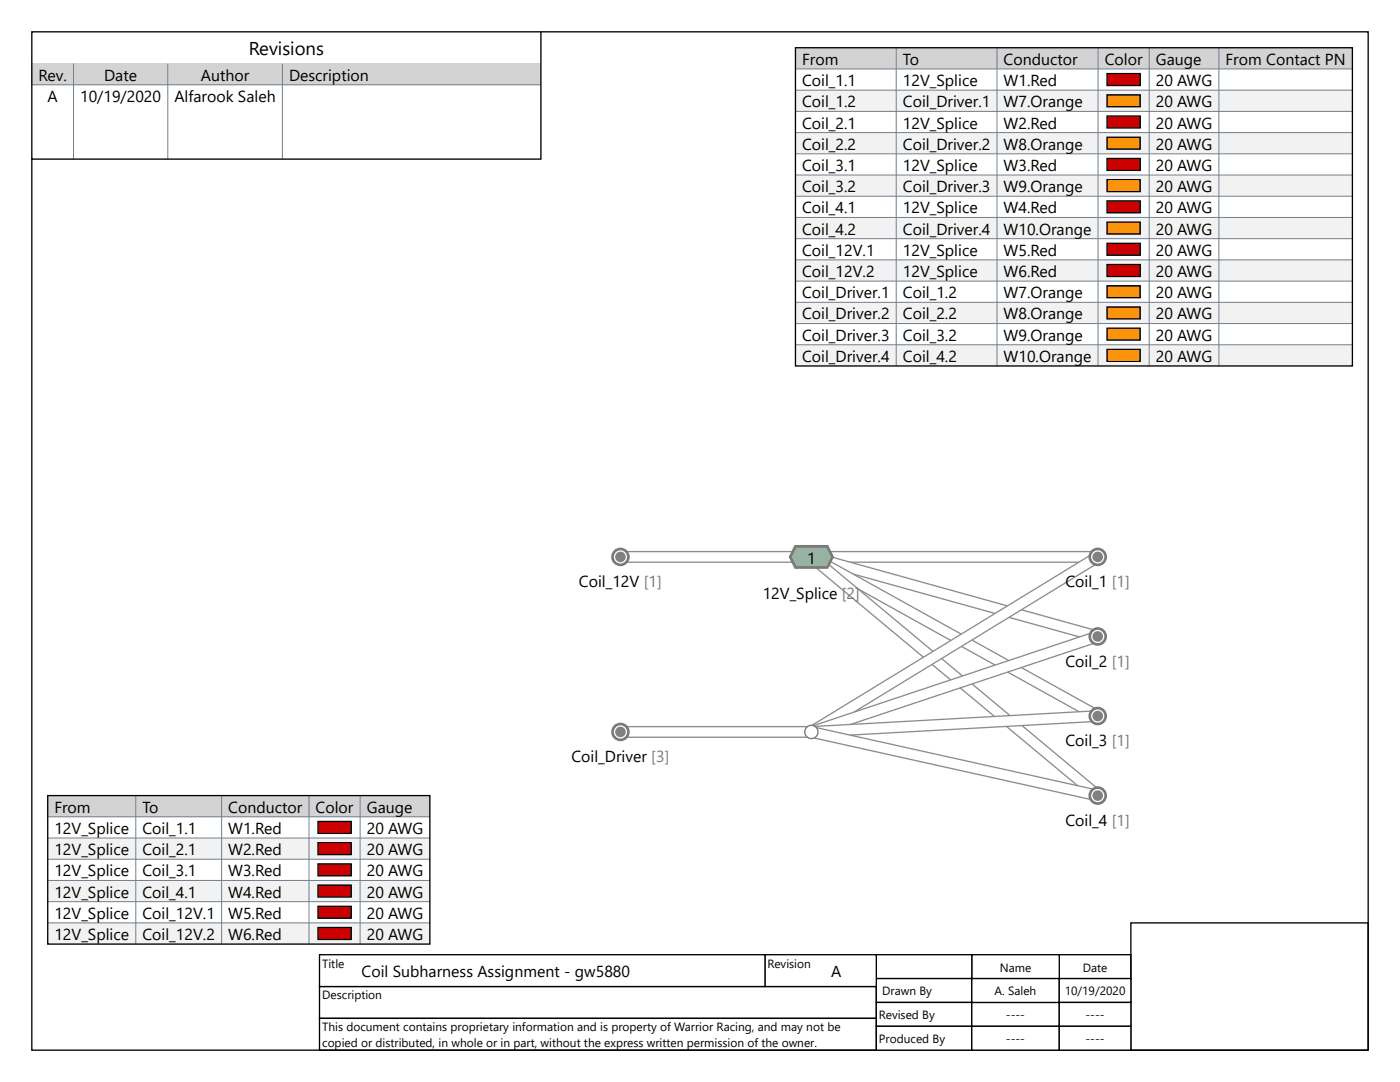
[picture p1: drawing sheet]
<svg xmlns="http://www.w3.org/2000/svg" width="279mm" height="216mm" viewBox="0 0 279 216" stroke-linecap="round" stroke-linejoin="round" font-family="sans-serif">
<path d="M6.4 6.3h266.7v203.2h-266.7z" fill="none" stroke="#000" stroke-width=".26"/>
<path d="M63.8 196.8h111.1v6.4h-111.1z" fill-rule="evenodd" fill="#fff"/>
<path d="M63.8 196.8h111.1v6.4h-111.1z" fill="none" stroke="#000" stroke-width=".26"/>
<path d="M211.4 190.5h14.3v4.8h-14.3z" fill-rule="evenodd" fill="#fff"/>
<path d="M211.4 190.5h14.3v4.8h-14.3z" fill="none" stroke="#000" stroke-width=".26"/>
<path d="M193.9 190.5h17.5v4.8h-17.5z" fill-rule="evenodd" fill="#fff"/>
<path d="M193.9 190.5h17.5v4.8h-17.5z" fill="none" stroke="#000" stroke-width=".26"/>
<path d="M174.9 190.5h19v4.8h-19z" fill-rule="evenodd" fill="#fff"/>
<path d="M174.9 190.5h19v4.8h-19z" fill="none" stroke="#000" stroke-width=".26"/>
<path d="M174.9 195.3h19v4.7h-19z" fill-rule="evenodd" fill="#fff"/>
<path d="M174.9 195.3h19v4.7h-19z" fill="none" stroke="#000" stroke-width=".26"/>
<path d="M174.9 200h19v4.8h-19z" fill-rule="evenodd" fill="#fff"/>
<path d="M174.9 200h19v4.8h-19z" fill="none" stroke="#000" stroke-width=".26"/>
<path d="M152.7 190.5h22.2v6.3h-22.2z" fill-rule="evenodd" fill="#fff"/>
<path d="M152.7 190.5h22.2v6.3h-22.2z" fill="none" stroke="#000" stroke-width=".26"/>
<path d="M63.8 190.5h88.9v6.3h-88.9z" fill-rule="evenodd" fill="#fff"/>
<path d="M63.8 190.5h88.9v6.3h-88.9z" fill="none" stroke="#000" stroke-width=".26"/>
<path d="M174.9 204.8h19v4.7h-19z" fill-rule="evenodd" fill="#fff"/>
<path d="M225.7 184.1h47.4v25.4h-47.4zM63.8 203.2h111.1v6.3h-111.1zM174.9 204.8h19v4.7h-19z" fill="none" stroke="#000" stroke-width=".26"/>
<path d="M193.9 200h17.5v4.8h-17.5z" fill-rule="evenodd" fill="#fff"/>
<path d="M193.9 200h17.5v4.8h-17.5z" fill="none" stroke="#000" stroke-width=".26"/>
<path d="M193.9 195.3h17.5v4.7h-17.5z" fill-rule="evenodd" fill="#fff"/>
<path d="M193.9 195.3h17.5v4.7h-17.5z" fill="none" stroke="#000" stroke-width=".26"/>
<path d="M211.4 195.3h14.3v4.7h-14.3z" fill-rule="evenodd" fill="#fff"/>
<path d="M211.4 195.3h14.3v4.7h-14.3z" fill="none" stroke="#000" stroke-width=".26"/>
<path d="M211.4 200h14.3v4.8h-14.3z" fill-rule="evenodd" fill="#fff"/>
<path d="M211.4 200h14.3v4.8h-14.3z" fill="none" stroke="#000" stroke-width=".26"/>
<path d="M193.9 204.8h17.5v4.7h-17.5z" fill-rule="evenodd" fill="#fff"/>
<path d="M193.9 204.8h17.5v4.7h-17.5z" fill="none" stroke="#000" stroke-width=".26"/>
<path d="M211.4 204.8h14.3v4.7h-14.3z" fill-rule="evenodd" fill="#fff"/>
<path d="M211.4 204.8h14.3v4.7h-14.3z" fill="none" stroke="#000" stroke-width=".26"/>
<path d="M6.4 6.3h101.6v25.4h-101.6z" fill-rule="evenodd" fill="#fff"/>
<path d="M6.4 12.7h101.6" fill="none" stroke="#708090" stroke-width=".2"/>
<path d="M6.4 12.7h101.6v4.2h-101.6z" fill-rule="evenodd" fill="#d3d3d3"/>
<path d="M6.4 16.9h101.6M14.7 12.7v19M33.5 12.7v19M56.4 12.7v19" fill="none" stroke="#708090" stroke-width=".2"/>
<path d="M6.4 6.3h101.6v25.4h-101.6z" fill="none" stroke="#000" stroke-width=".26"/>
<path d="M158.8 9.5h111.1v63.5h-111.1z" fill-rule="evenodd" fill="#fff"/>
<path d="M158.8 9.5h111.1v4.3h-111.1z" fill-rule="evenodd" fill="#d3d3d3"/>
<path d="M158.8 13.8h111.1" fill="none" stroke="#708090" stroke-width=".2"/>
<path d="M158.8 18h111.1v4.2h-111.1z" fill-rule="evenodd" fill="#f2f2f2"/>
<path d="M158.8 18h111.1M158.8 22.2h111.1" fill="none" stroke="#708090" stroke-width=".2"/>
<path d="M158.8 26.5h111.1v4.2h-111.1z" fill-rule="evenodd" fill="#f2f2f2"/>
<path d="M158.8 26.5h111.1M158.8 30.7h111.1" fill="none" stroke="#708090" stroke-width=".2"/>
<path d="M158.8 34.9h111.1v4.3h-111.1z" fill-rule="evenodd" fill="#f2f2f2"/>
<path d="M158.8 34.9h111.1M158.8 39.2h111.1" fill="none" stroke="#708090" stroke-width=".2"/>
<path d="M158.8 43.4h111.1v4.2h-111.1z" fill-rule="evenodd" fill="#f2f2f2"/>
<path d="M158.8 43.4h111.1M158.8 47.6h111.1" fill="none" stroke="#708090" stroke-width=".2"/>
<path d="M158.8 51.9h111.1v4.2h-111.1z" fill-rule="evenodd" fill="#f2f2f2"/>
<path d="M158.8 51.9h111.1M158.8 56.1h111.1" fill="none" stroke="#708090" stroke-width=".2"/>
<path d="M158.8 60.3h111.1v4.3h-111.1z" fill-rule="evenodd" fill="#f2f2f2"/>
<path d="M158.8 60.3h111.1M158.8 64.6h111.1" fill="none" stroke="#708090" stroke-width=".2"/>
<path d="M158.8 68.8h111.1v4.2h-111.1z" fill-rule="evenodd" fill="#f2f2f2"/>
<path d="M178.9 9.5v63.5M199 9.5v63.5M219.1 9.5v63.5M229.3 9.5v63.5M243.3 9.5v63.5M158.8 68.8h111.1" fill="none" stroke="#708090" stroke-width=".2"/>
<path d="M220.9 14.7h6.6v2.4h-6.6z" fill-rule="evenodd" fill="#c00"/>
<path d="M220.9 14.7h6.6v2.4h-6.6z" fill="none" stroke="#000" stroke-width=".26"/>
<path d="M220.9 18.9h6.6v2.4h-6.6z" fill-rule="evenodd" fill="#fb940b"/>
<path d="M220.9 18.9h6.6v2.4h-6.6z" fill="none" stroke="#000" stroke-width=".26"/>
<path d="M220.9 23.2h6.6v2.3h-6.6z" fill-rule="evenodd" fill="#c00"/>
<path d="M220.9 23.2h6.6v2.3h-6.6z" fill="none" stroke="#000" stroke-width=".26"/>
<path d="M220.9 27.4h6.6v2.4h-6.6z" fill-rule="evenodd" fill="#fb940b"/>
<path d="M220.9 27.4h6.6v2.4h-6.6z" fill="none" stroke="#000" stroke-width=".26"/>
<path d="M220.9 31.6h6.6v2.4h-6.6z" fill-rule="evenodd" fill="#c00"/>
<path d="M220.9 31.6h6.6v2.4h-6.6z" fill="none" stroke="#000" stroke-width=".26"/>
<path d="M220.9 35.9h6.6v2.3h-6.6z" fill-rule="evenodd" fill="#fb940b"/>
<path d="M220.9 35.9h6.6v2.3h-6.6z" fill="none" stroke="#000" stroke-width=".26"/>
<path d="M220.9 40.1h6.6v2.4h-6.6z" fill-rule="evenodd" fill="#c00"/>
<path d="M220.9 40.1h6.6v2.4h-6.6z" fill="none" stroke="#000" stroke-width=".26"/>
<path d="M220.9 44.3h6.6v2.4h-6.6z" fill-rule="evenodd" fill="#fb940b"/>
<path d="M220.9 44.3h6.6v2.4h-6.6z" fill="none" stroke="#000" stroke-width=".26"/>
<path d="M220.9 48.6h6.6v2.3h-6.6z" fill-rule="evenodd" fill="#c00"/>
<path d="M220.9 48.6h6.6v2.3h-6.6z" fill="none" stroke="#000" stroke-width=".26"/>
<path d="M220.9 52.8h6.6v2.4h-6.6z" fill-rule="evenodd" fill="#c00"/>
<path d="M220.9 52.8h6.6v2.4h-6.6z" fill="none" stroke="#000" stroke-width=".26"/>
<path d="M220.9 57h6.6v2.4h-6.6z" fill-rule="evenodd" fill="#fb940b"/>
<path d="M220.9 57h6.6v2.4h-6.6z" fill="none" stroke="#000" stroke-width=".26"/>
<path d="M220.9 61.3h6.6v2.3h-6.6z" fill-rule="evenodd" fill="#fb940b"/>
<path d="M220.9 61.3h6.6v2.3h-6.6z" fill="none" stroke="#000" stroke-width=".26"/>
<path d="M220.9 65.5h6.6v2.4h-6.6z" fill-rule="evenodd" fill="#fb940b"/>
<path d="M220.9 65.5h6.6v2.4h-6.6z" fill="none" stroke="#000" stroke-width=".26"/>
<path d="M220.9 69.7h6.6v2.4h-6.6z" fill-rule="evenodd" fill="#fb940b"/>
<path d="M158.8 9.5h111.1v63.5h-111.1zM220.9 69.7h6.6v2.4h-6.6z" fill="none" stroke="#000" stroke-width=".26"/>
<path d="M9.5 158.7h76.3v29.7h-76.3z" fill-rule="evenodd" fill="#fff"/>
<path d="M9.5 158.7h76.3v4.3h-76.3z" fill-rule="evenodd" fill="#d3d3d3"/>
<path d="M9.5 163h76.3" fill="none" stroke="#708090" stroke-width=".2"/>
<path d="M9.5 167.2h76.3v4.2h-76.3z" fill-rule="evenodd" fill="#f2f2f2"/>
<path d="M9.5 167.2h76.3M9.5 171.4h76.3" fill="none" stroke="#708090" stroke-width=".2"/>
<path d="M9.5 175.7h76.3v4.2h-76.3z" fill-rule="evenodd" fill="#f2f2f2"/>
<path d="M9.5 175.7h76.3M9.5 179.9h76.3" fill="none" stroke="#708090" stroke-width=".2"/>
<path d="M9.5 184.1h76.3v4.3h-76.3z" fill-rule="evenodd" fill="#f2f2f2"/>
<path d="M27.1 158.7v29.7M44.2 158.7v29.7M61.7 158.7v29.7M71.9 158.7v29.7M9.5 184.1h76.3" fill="none" stroke="#708090" stroke-width=".2"/>
<path d="M63.5 163.9h6.6v2.4h-6.6z" fill-rule="evenodd" fill="#c00"/>
<path d="M63.5 163.9h6.6v2.4h-6.6z" fill="none" stroke="#000" stroke-width=".26"/>
<path d="M63.5 168.1h6.6v2.4h-6.6z" fill-rule="evenodd" fill="#c00"/>
<path d="M63.5 168.1h6.6v2.4h-6.6z" fill="none" stroke="#000" stroke-width=".26"/>
<path d="M63.5 172.4h6.6v2.4h-6.6z" fill-rule="evenodd" fill="#c00"/>
<path d="M63.5 172.4h6.6v2.4h-6.6z" fill="none" stroke="#000" stroke-width=".26"/>
<path d="M63.5 176.6h6.6v2.4h-6.6z" fill-rule="evenodd" fill="#c00"/>
<path d="M63.5 176.6h6.6v2.4h-6.6z" fill="none" stroke="#000" stroke-width=".26"/>
<path d="M63.5 180.8h6.6v2.4h-6.6z" fill-rule="evenodd" fill="#c00"/>
<path d="M63.5 180.8h6.6v2.4h-6.6z" fill="none" stroke="#000" stroke-width=".26"/>
<path d="M63.5 185.1h6.6v2.4h-6.6z" fill-rule="evenodd" fill="#c00"/>
<path d="M9.5 158.7h76.3v29.7h-76.3zM63.5 185.1h6.6v2.4h-6.6z" fill="none" stroke="#000" stroke-width=".26"/>
<path d="M123.9 110.2l.2-.1h37.6l.2 .2v1.6l-.2 .3h-37.6l-.3-.3z" fill-rule="evenodd" fill="#fff"/>
<path d="M123.9 110.2l.2-.1h37.6l.2 .2v1.6l-.2 .3h-37.6l-.3-.3z" fill="none" stroke="#8c8c8c" stroke-width=".26"/>
<path d="M162 110.2l.2-.1h56.6l.3 .2v1.6l-.3 .3h-56.6l-.3-.3z" fill-rule="evenodd" fill="#fff"/>
<path d="M162 110.2l.2-.1h56.6l.3 .2v1.6l-.3 .3h-56.6l-.3-.3z" fill="none" stroke="#8c8c8c" stroke-width=".26"/>
<path d="M162.2 110.2h.3l56.6 15.7 .2 .3-.4 1.6-.4 .1-56.6-15.7-.2-.3z" fill-rule="evenodd" fill="#fff"/>
<path d="M162.2 110.2h.3l56.6 15.7 .2 .3-.4 1.6-.4 .1-56.6-15.7-.2-.3z" fill="none" stroke="#8c8c8c" stroke-width=".26"/>
<path d="M162.4 110.3h.3l56.7 31.5 .1 .4-.8 1.4-.4 .1-56.7-31.5-.1-.4z" fill-rule="evenodd" fill="#fff"/>
<path d="M162.4 110.3h.3l56.7 31.5 .1 .4-.8 1.4-.4 .1-56.7-31.5-.1-.4z" fill="none" stroke="#8c8c8c" stroke-width=".26"/>
<path d="M162.4 110.5h.4l56.7 47.3 .1 .3-1 1.3h-.4l-56.7-47.3-.1-.4z" fill-rule="evenodd" fill="#fff"/>
<path d="M162.4 110.5h.4l56.7 47.3 .1 .3-1 1.3h-.4l-56.7-47.3-.1-.4z" fill="none" stroke="#8c8c8c" stroke-width=".26"/>
<path d="M161.6 145l56.7-34.6h.4l.8 1.4-.1 .4-56.7 34.6-.4-.1-.8-1.3z" fill-rule="evenodd" fill="#fff"/>
<path d="M161.6 145l56.7-34.6h.4l.8 1.4-.1 .4-56.7 34.6-.4-.1-.8-1.3z" fill="none" stroke="#8c8c8c" stroke-width=".26"/>
<path d="M161.7 145l56.8-18.9 .3 .1 .5 1.6-.1 .3-56.7 18.9-.3-.2-.5-1.5z" fill-rule="evenodd" fill="#fff"/>
<path d="M161.7 145l56.8-18.9 .3 .1 .5 1.6-.1 .3-56.7 18.9-.3-.2-.5-1.5z" fill="none" stroke="#8c8c8c" stroke-width=".26"/>
<path d="M162 145l56.8-3.2 .2 .3 .1 1.6-.2 .2-56.7 3.2-.2-.3-.1-1.5z" fill-rule="evenodd" fill="#fff"/>
<path d="M162 145l56.8-3.2 .2 .3 .1 1.6-.2 .2-56.7 3.2-.2-.3-.1-1.5z" fill="none" stroke="#8c8c8c" stroke-width=".26"/>
<path d="M162.2 145.2l.2-.1 56.6 12.6 .2 .3-.3 1.5-.3 .2-56.6-12.6-.2-.3z" fill-rule="evenodd" fill="#fff"/>
<path d="M162.2 145.2l.2-.1 56.6 12.6 .2 .3-.3 1.5-.3 .2-56.6-12.6-.2-.3z" fill="none" stroke="#8c8c8c" stroke-width=".26"/>
<path d="M123.9 145.1l.2-.1h37.6l.2 .3v1.5l-.2 .3h-37.6l-.3-.3z" fill-rule="evenodd" fill="#fff"/>
<path d="M123.9 145.1l.2-.1h37.6l.2 .3v1.5l-.2 .3h-37.6l-.3-.3z" fill="none" stroke="#8c8c8c" stroke-width=".26"/>
<path d="M158.8 109h6.3l1.1 2.1-1.1 2.1h-6.3l-1.1-2.1z" fill-rule="evenodd" fill="#8fba8f"/>
<path d="M158.8 109h6.3l1.1 2.1-1.1 2.1h-6.3l-1.1-2.1z" fill="none" stroke="#787878" stroke-width=".53"/>
<circle cx="161.9" cy="146.1" r="1.32" fill="#fff"/>
<circle cx="161.9" cy="146.1" r="1.32" fill="none" stroke="#787878" stroke-width=".26"/>
<circle cx="219.1" cy="111.1" r="1.59" fill="#fff"/>
<circle cx="219.1" cy="111.1" r="1.59" fill="none" stroke="#787878" stroke-width=".53"/>
<circle cx="219.1" cy="111.1" r="1.06" fill="#808080"/>
<circle cx="219.1" cy="127" r="1.59" fill="#fff"/>
<circle cx="219.1" cy="127" r="1.59" fill="none" stroke="#787878" stroke-width=".53"/>
<circle cx="219.1" cy="127" r="1.06" fill="#808080"/>
<circle cx="219.1" cy="142.9" r="1.59" fill="#fff"/>
<circle cx="219.1" cy="142.9" r="1.59" fill="none" stroke="#787878" stroke-width=".53"/>
<circle cx="219.1" cy="142.9" r="1.06" fill="#808080"/>
<circle cx="123.8" cy="111.1" r="1.59" fill="#fff"/>
<circle cx="123.8" cy="111.1" r="1.59" fill="none" stroke="#787878" stroke-width=".53"/>
<circle cx="123.8" cy="111.1" r="1.06" fill="#808080"/>
<circle cx="123.8" cy="146.1" r="1.59" fill="#fff"/>
<circle cx="123.8" cy="146.1" r="1.59" fill="none" stroke="#787878" stroke-width=".53"/>
<circle cx="123.8" cy="146.1" r="1.06" fill="#808080"/>
<circle cx="219.1" cy="158.8" r="1.59" fill="#fff"/>
<circle cx="219.1" cy="158.8" r="1.59" fill="none" stroke="#787878" stroke-width=".53"/>
<circle cx="219.1" cy="158.8" r="1.06" fill="#808080"/>
<text font-size="3.7" x="49.6" y="11.1">Revisions</text>
<g font-size="3.2">
<text x="7.7" y="16.1">Rev.</text>
<text x="20.8" y="16.1">Date</text>
<text x="40.1" y="16.1">Author</text>
<text x="57.7" y="16.1">Description</text>
<text x="160.1" y="13">From</text>
<text x="160.1" y="17.2">Coil_1.1</text>
<text x="180.2" y="17.2">12V_Splice</text>
<text x="180.2" y="13">To</text>
<text x="200.3" y="17.2">W1.Red</text>
<text x="200.3" y="13">Conductor</text>
<text x="220.5" y="13">Color</text>
<text x="230.7" y="13">Gauge</text>
<text x="230.7" y="17.2">20 AWG</text>
<text x="244.6" y="13">From Contact PN</text>
<text x="9.5" y="20.4">A</text>
<text x="16" y="20.4">10/19/2020</text>
<text x="34.8" y="20.4">Alfarook Saleh</text>
<text x="160.1" y="21.4">Coil_1.2</text>
<text x="180.2" y="21.4">Coil_Driver.1</text>
<text x="200.3" y="21.4">W7.Orange</text>
<text x="230.7" y="21.4">20 AWG</text>
<text x="160.1" y="25.7">Coil_2.1</text>
<text x="160.1" y="29.9">Coil_2.2</text>
<text x="180.2" y="25.7">12V_Splice</text>
<text x="180.2" y="29.9">Coil_Driver.2</text>
<text x="200.3" y="25.7">W2.Red</text>
<text x="200.3" y="29.9">W8.Orange</text>
<text x="230.7" y="25.7">20 AWG</text>
<text x="230.7" y="29.9">20 AWG</text>
<text x="160.1" y="34.1">Coil_3.1</text>
<text x="180.2" y="34.1">12V_Splice</text>
<text x="200.3" y="34.1">W3.Red</text>
<text x="230.7" y="34.1">20 AWG</text>
<text x="160.1" y="38.4">Coil_3.2</text>
<text x="180.2" y="38.4">Coil_Driver.3</text>
<text x="200.3" y="38.4">W9.Orange</text>
<text x="230.7" y="38.4">20 AWG</text>
<text x="160.1" y="42.6">Coil_4.1</text>
<text x="160.1" y="46.8">Coil_4.2</text>
<text x="180.2" y="42.6">12V_Splice</text>
<text x="180.2" y="46.8">Coil_Driver.4</text>
<text x="200.3" y="42.6">W4.Red</text>
<text x="200.3" y="46.8">W10.Orange</text>
<text x="230.7" y="42.6">20 AWG</text>
<text x="230.7" y="46.8">20 AWG</text>
<text x="160.1" y="51.1">Coil_12V.1</text>
<text x="180.2" y="51.1">12V_Splice</text>
<text x="200.3" y="51.1">W5.Red</text>
<text x="230.7" y="51.1">20 AWG</text>
<text x="160.1" y="55.3">Coil_12V.2</text>
<text x="160.1" y="59.5">Coil_Driver.1</text>
<text x="180.2" y="55.3">12V_Splice</text>
<text x="180.2" y="59.5">Coil_1.2</text>
<text x="200.3" y="55.3">W6.Red</text>
<text x="200.3" y="59.5">W7.Orange</text>
<text x="230.7" y="55.3">20 AWG</text>
<text x="230.7" y="59.5">20 AWG</text>
<text x="160.1" y="63.8">Coil_Driver.2</text>
<text x="180.2" y="63.8">Coil_2.2</text>
<text x="200.3" y="63.8">W8.Orange</text>
<text x="230.7" y="63.8">20 AWG</text>
<text x="160.1" y="68">Coil_Driver.3</text>
<text x="180.2" y="68">Coil_3.2</text>
<text x="200.3" y="68">W9.Orange</text>
<text x="230.7" y="68">20 AWG</text>
<text x="160.1" y="72.2">Coil_Driver.4</text>
<text x="180.2" y="72.2">Coil_4.2</text>
<text x="200.3" y="72.2">W10.Orange</text>
<text x="230.7" y="72.2">20 AWG</text>
<text x="161.1" y="112.4">1</text>
<text x="115.5" y="117.2">Coil_12V [1]</text>
<text x="152.2" y="119.6">12V_Splice [2]</text>
<text x="212.6" y="117.2">Coil_1 [1]</text>
<text x="212.6" y="133.1">Coil_2 [1]</text>
<text x="212.6" y="149">Coil_3 [1]</text>
<text x="114" y="152.1">Coil_Driver [3]</text>
<text x="10.8" y="162.2">From</text>
<text x="10.8" y="166.4">12V_Splice</text>
<text x="28.4" y="166.4">Coil_1.1</text>
<text x="28.4" y="162.2">To</text>
<text x="45.5" y="166.4">W1.Red</text>
<text x="45.5" y="162.2">Conductor</text>
<text x="63" y="162.2">Color</text>
<text x="73.2" y="166.4">20 AWG</text>
<text x="73.2" y="162.2">Gauge</text>
<text x="212.6" y="164.8">Coil_4 [1]</text>
<text x="10.8" y="170.6">12V_Splice</text>
<text x="28.4" y="170.6">Coil_2.1</text>
<text x="45.5" y="170.6">W2.Red</text>
<text x="73.2" y="170.6">20 AWG</text>
<text x="10.8" y="174.9">12V_Splice</text>
<text x="10.8" y="179.1">12V_Splice</text>
<text x="28.4" y="174.9">Coil_3.1</text>
<text x="28.4" y="179.1">Coil_4.1</text>
<text x="45.5" y="174.9">W3.Red</text>
<text x="45.5" y="179.1">W4.Red</text>
<text x="73.2" y="174.9">20 AWG</text>
<text x="73.2" y="179.1">20 AWG</text>
<text x="10.8" y="183.3">12V_Splice</text>
<text x="28.4" y="183.3">Coil_12V.1</text>
<text x="45.5" y="183.3">W5.Red</text>
<text x="73.2" y="183.3">20 AWG</text>
<text x="10.8" y="187.6">12V_Splice</text>
<text x="28.4" y="187.6">Coil_12V.2</text>
<text x="45.5" y="187.6">W6.Red</text>
<text x="73.2" y="187.6">20 AWG</text>
<text x="72.2" y="195">Coil Subharness Assignment - gw5880</text>
<text x="165.9" y="195">A</text>
</g>
<g font-size="2.4">
<text x="64.3" y="193.1">Title</text>
<text x="153.2" y="193.1">Revision</text>
<text x="199.5" y="193.9">Name</text>
<text x="216.1" y="193.9">Date</text>
<text x="64.3" y="199.4">Description</text>
<text x="175.4" y="203.4">Revised By</text>
<text x="176.1" y="198.6">Drawn By</text>
<text x="198.5" y="198.6">A. Saleh</text>
<text x="200.8" y="203.4">----</text>
<text x="212.5" y="198.6">10/19/2020</text>
<text x="216.6" y="203.4">----</text>
<text x="64.3" y="205.8">This document contains proprietary information and is property of Warrior Racing, and may not be</text>
<text x="64.3" y="208.9">copied or distributed, in whole or in part, without the express written permission of the owner.</text>
<text x="175.4" y="208.2">Produced By</text>
<text x="200.8" y="208.2">----</text>
<text x="216.6" y="208.2">----</text>
</g>
</svg>
